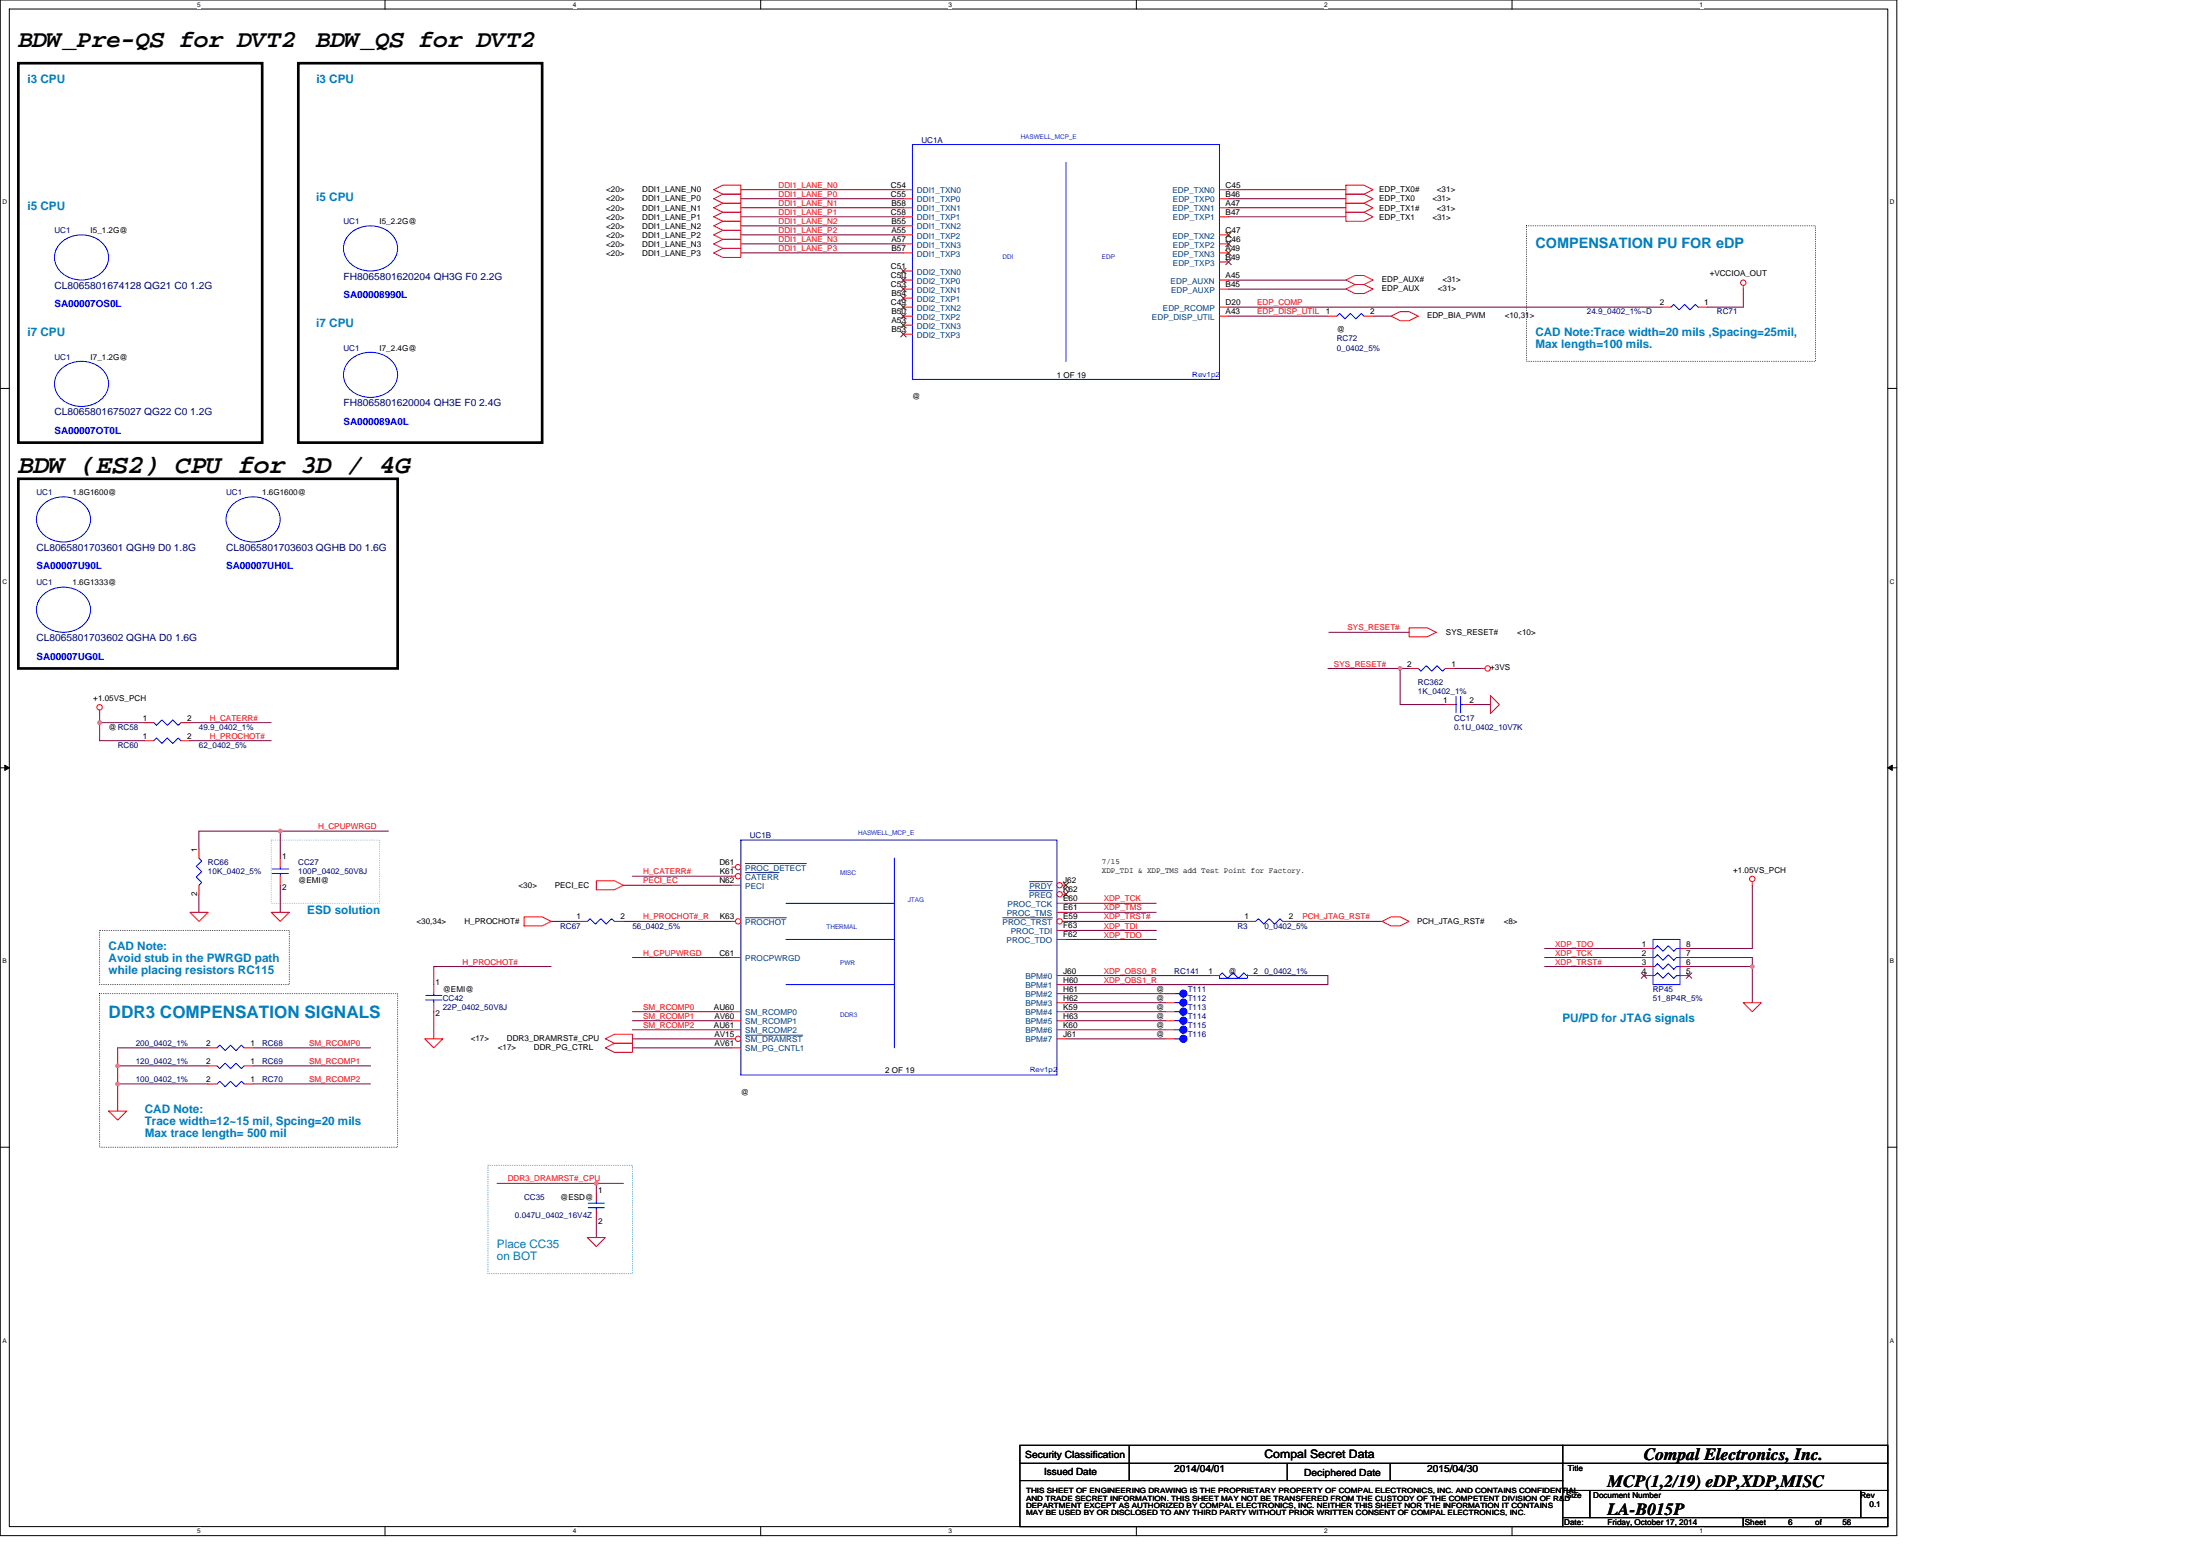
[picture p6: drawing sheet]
<svg xmlns="http://www.w3.org/2000/svg" width="297mm" height="210mm" viewBox="0 0 297 210" stroke-linecap="round" stroke-linejoin="round" font-family="sans-serif">
<path d="M0 0h256.1v207.3h-256.1zM1.3 1.2h253.6v204.9h-253.6z" fill="none" stroke="#000" stroke-width=".14"/>
<g fill="#fff">
<path d="M26.6 .1h.5v1h-.5z"/>
<path d="M26.6 206.2h.5v1h-.5z"/>
</g>
<path d="M52 0v1.2M52 206.1v1.2" fill="none" stroke="#000" stroke-width=".14"/>
<g fill="#fff">
<path d="M77.3 .1h.5v1h-.5z"/>
<path d="M77.3 206.2h.5v1h-.5z"/>
</g>
<path d="M102.7 0v1.2M102.7 206.1v1.2" fill="none" stroke="#000" stroke-width=".14"/>
<g fill="#fff">
<path d="M128.1 .1h.4v1h-.4z"/>
<path d="M128.1 206.2h.4v1h-.4z"/>
</g>
<path d="M153.4 0v1.2M153.4 206.1v1.2" fill="none" stroke="#000" stroke-width=".14"/>
<g fill="#fff">
<path d="M178.8 .1h.5v1h-.5z"/>
<path d="M178.8 206.2h.5v1h-.5z"/>
</g>
<path d="M204.2 0v1.2M204.2 206.1v1.2" fill="none" stroke="#000" stroke-width=".14"/>
<g fill="#fff">
<path d="M229.5 .1h.5v1h-.5z"/>
<path d="M229.5 206.2h.5v1h-.5z"/>
<path d="M.3 26.8h.7v1h-.7z"/>
<path d="M255.2 26.8h.6v1h-.6z"/>
<path d="M.3 78h.7v1h-.7z"/>
<path d="M255.2 78h.6v1h-.6z"/>
</g>
<path d="M0 52.4h1.3M254.9 52.4h1.2" fill="none" stroke="#000" stroke-width=".14"/>
<g fill="#fff">
<path d="M.3 129.3h.6v.9h-.6z"/>
<path d="M255.2 129.3h.6v.9h-.6z"/>
</g>
<path d="M0 103.6h1.3M.6 103.3l.7 .3-.7 .4zM254.9 103.6h1.2M254.9 103.6l.6-.3v.7z" fill="none" stroke="#000" stroke-width=".14"/>
<path d="M.6 103.3l.7 .3-.7 .4zM254.9 103.6l.6-.3v.7z" fill="#000"/>
<g fill="#fff">
<path d="M.3 180.5h.6v.9h-.6z"/>
<path d="M255.2 180.5h.6v.9h-.6z"/>
</g>
<path d="M206.1 30.5h39v18.3h-39zM13.5 125.6h25.6v7.3h-25.6zM13.5 134.1h40.2v20.8h-40.2zM0 154.9h1.3M254.9 154.9h1.2" fill="none" stroke="#000" stroke-width=".14"/>
<path d="M36.6 113.4h14.7v8.5h-14.7z" fill="none" stroke="#8080ff" stroke-width=".14"/>
<path d="M65.9 157.3h19.5v14.6h-19.5z" fill="none" stroke="#0080ff" stroke-width=".14"/>
<path d="M2.5 8.5h32.9v51.2h-32.9zM40.3 8.5h32.9v51.2h-32.9zM2.5 64.6h51.2v25.6h-51.2z" fill="none" stroke="#000" stroke-width=".36"/>
<path d="M13.5 97.5v2.5h6M25.6 100h11M37.8 112.2h14.7M84.2 119.5h14.6M74.4 124.4h3.7M84.2 124.4h14.6M85.4 129.3h13.4M85.4 140.2h13.4M85.4 141.4h13.4" fill="none" stroke="#800040" stroke-width=".14"/>
<circle cx="37.8" cy="112.2" r=".24" fill="#f0f"/>
<circle cx="37.8" cy="112.2" r=".24" fill="none" stroke="#f0f" stroke-width=".14"/>
<path d="M13.5 96.3v1.2h6M25.6 97.5h11M26.9 112.2v2.4M26.9 120.7v2.5" fill="none" stroke="#800040" stroke-width=".14"/>
<circle cx="13.4" cy="97.5" r=".24" fill="#f0f"/>
<circle cx="13.4" cy="97.5" r=".24" fill="none" stroke="#f0f" stroke-width=".14"/>
<path d="M85.4 118.3h13.4M85.4 137.8h13.4M85.4 139h13.4M85.4 136.6h13.4M15.9 141.4v2.5h12.2M28.1 146.3h-12.2v3.7M34.2 143.9h15.8" fill="none" stroke="#800040" stroke-width=".14"/>
<circle cx="15.9" cy="146.3" r=".24" fill="#f0f"/>
<circle cx="15.9" cy="146.3" r=".24" fill="none" stroke="#f0f" stroke-width=".14"/>
<path d="M15.9 143.9v2.4M15.9 141.4h12.2M34.2 146.3h15.8M34.2 141.4h15.8" fill="none" stroke="#800040" stroke-width=".14"/>
<circle cx="15.9" cy="143.9" r=".24" fill="#f0f"/>
<circle cx="15.9" cy="143.9" r=".24" fill="none" stroke="#f0f" stroke-width=".14"/>
<path d="M143.9 134.1h13.4M143.9 135.3h13.4M143.9 136.6h13.4M143.9 137.8h13.4M143.9 139h13.4M143.9 131.7h19.5M179.3 131.7v1.2h-35.4M228.1 130.5h8.5v4.8M228.1 129.3h8.5M143.9 140.2h13.4" fill="none" stroke="#800040" stroke-width=".14"/>
<circle cx="236.6" cy="130.5" r=".24" fill="#f0f"/>
<circle cx="236.6" cy="130.5" r=".24" fill="none" stroke="#f0f" stroke-width=".14"/>
<path d="M26.9 112.2h10.9v3.6M37.8 119.5v3.7M236.6 119.5v8.5h-8.5M169.6 131.7h9.7M208.5 130.5h13.5M208.5 129.3h13.5M208.5 128h13.5M236.6 129.3v1.2M84.2 159.7h-3.7v1.3" fill="none" stroke="#800040" stroke-width=".14"/>
<circle cx="80.5" cy="159.7" r=".24" fill="#f0f"/>
<circle cx="80.5" cy="159.7" r=".24" fill="none" stroke="#f0f" stroke-width=".14"/>
<g fill="none" stroke="#800040" stroke-width=".14">
<path d="M100 32.9h22M100 26.8h22M100 25.6h22M100 30.5h22M100 28h22M100 34.1h22M100 31.7h22M100 29.3h22M165.9 25.6h15.8M165.9 28h15.8M165.9 37.8h15.8M165.9 26.8h15.8"/>
<path d="M165.9 29.3h15.8M165.9 39h15.8M235.4 39v2.5h-4.9M165.9 41.5h58.5M165.9 42.7h13.4M185.4 42.7h2.4M189 95.1h6.1M189 90.2h1.3M196.4 90.2h3.6M198.8 95.1h2.4M58.6 136.6v3.6M74.4 130.5h-15.8v2.4"/>
<path d="M67.1 159.7h13.4M80.5 164.6v2.5"/>
</g>
<circle cx="189" cy="90.2" r=".24" fill="#f0f"/>
<circle cx="189" cy="90.2" r=".24" fill="none" stroke="#f0f" stroke-width=".14"/>
<path d="M179.3 90.2h9.7v4.9M179.4 85.4h10.9M143.9 121.9h12.2M143.9 126.8h12.2M143.9 123.2h12.2M143.9 125.6h12.2M143.9 124.4h24.4M174.4 124.4h12.2" fill="none" stroke="#800040" stroke-width=".14"/>
<g fill="none" stroke="#f00" stroke-width=".14">
<path d="M96.4 25.6l1.2-.6h2.4v1.2h-2.4zM96.4 26.8l1.2-.6h2.4v1.2h-2.4zM96.4 28l1.2-.6h2.4v1.3h-2.4zM96.4 29.3l1.2-.6h2.4v1.2h-2.4zM96.4 30.5l1.2-.6h2.4v1.2h-2.4zM96.4 31.7l1.2-.6h2.4v1.2h-2.4zM96.4 32.9l1.2-.6h2.4v1.2h-2.4zM96.4 34.1l1.2-.6h2.4v1.3h-2.4zM181.7 39l1.2-.6h1.3l1.2 .6-1.2 .6h-1.3zM181.7 37.8l1.2-.6h1.3l1.2 .6-1.2 .6h-1.3zM181.7 26.2h2.5l1.2 .6-1.2 .6h-2.5zM181.7 25h2.5l1.2 .6-1.2 .6h-2.5z"/>
<path d="M181.7 28.7h2.5l1.2 .6-1.2 .6h-2.5zM181.7 27.4h2.5l1.2 .6-1.2 .7h-2.5zM235.4 38.5v.5M187.8 42.7l1.2-.6h1.3l1.2 .6-1.2 .6h-1.3zM13.5 95.8v.5M190.3 84.7h2.4l1.2 .7-1.2 .6h-2.4zM200 90.2h.5M201.2 93.9l1.3 1.2-1.3 1.2zM80.5 118.9h2.5l1.2 .6-1.2 .6h-2.5zM236.6 119v.5M25.6 123.2h2.5l-1.2 1.2zM36.6 123.2h2.5l-1.3 1.2z"/>
<path d="M70.8 123.8h2.4l1.2 .6-1.2 .6h-2.4zM186.6 124.4l1.2-.6h1.2l1.3 .6-1.3 .6h-1.2zM235.4 135.3h2.4l-1.2 1.3zM14.7 150h2.4l-1.2 1.2zM57.3 140.2h2.5l-1.2 1.2zM81.7 140.2l1.3-.6h2.4v1.2h-2.4zM81.7 141.4l1.3-.6h2.4v1.3h-2.4zM79.3 167.1h2.4l-1.2 1.2z"/>
<circle cx="235.4" cy="38.2" r=".36"/>
<circle cx="13.4" cy="95.5" r=".36"/>
<circle cx="200.9" cy="90.2" r=".36"/>
<circle cx="236.6" cy="118.6" r=".36"/>
</g>
<g fill="none" stroke="#000" stroke-width=".14">
<path d="M137.7 195.1h73.3v2.4h-73.3zM137.7 197.5h73.3v2.4h-73.3zM137.7 199.9h73.3v6.2h-73.3zM152.5 195.1v4.8M173.8 197.5v2.4M187.7 197.5v2.4M211 195.1h43.9v2.4h-43.9zM211 197.5h43.9v3.7h-43.9zM211 201.2h3.6v3.7h-3.6zM211 204.9h24.4v1.2h-24.4zM214.6 201.2h36.6v3.7h-36.6zM235.4 204.9h19.5v1.2h-19.5z"/>
<path d="M251.2 201.2h3.7v3.7h-3.7z"/>
</g>
<circle cx="159.8" cy="136.6" r=".49" fill="#00f"/>
<g fill="none" stroke="#00f" stroke-width=".14">
<path d="M191.5 90.2l.3 .4 .8-.7 .7 .7 .7-.7 .8 .7 .3-.4M158.6 136.6h.7"/>
<circle cx="159.8" cy="136.6" r=".49"/>
</g>
<path d="M190.3 90.2h1.2M195.1 90.2h1.3M157.3 136.6h1.3" fill="none" stroke="#f00" stroke-width=".14"/>
<circle cx="159.8" cy="135.3" r=".49" fill="#00f"/>
<g fill="none" stroke="#00f" stroke-width=".14">
<path d="M20.8 100l.3-.4 .8 .8 .7-.8 .7 .8 .8-.8 .3 .4M158.6 135.3h.7"/>
<circle cx="159.8" cy="135.3" r=".49"/>
</g>
<path d="M19.5 100h1.3M24.4 100h1.2M157.3 135.3h1.3" fill="none" stroke="#f00" stroke-width=".14"/>
<circle cx="159.8" cy="140.2" r=".49" fill="#00f"/>
<g fill="none" stroke="#00f" stroke-width=".14">
<path d="M29.3 143.9l.4 .4 .7-.8 .7 .8 .8-.8 .7 .8 .4-.4M158.6 140.2h.7"/>
<circle cx="159.8" cy="140.2" r=".49"/>
</g>
<path d="M28.1 143.9h1.2M33 143.9h1.2M157.3 140.2h1.3" fill="none" stroke="#f00" stroke-width=".14"/>
<circle cx="159.8" cy="139" r=".49" fill="#00f"/>
<g fill="none" stroke="#00f" stroke-width=".14">
<path d="M20.8 97.5l.3 .4 .8-.7 .7 .7 .7-.7 .8 .7 .3-.4M158.6 139h.7M29.3 141.4l.4-.3 .7 .7 .7-.7 .8 .7 .7-.7 .4 .3"/>
<circle cx="159.8" cy="139" r=".49"/>
</g>
<path d="M19.5 97.5h1.3M24.4 97.5h1.2M157.3 139h1.3M28.1 141.4h1.2M33 141.4h1.2" fill="none" stroke="#f00" stroke-width=".14"/>
<circle cx="159.8" cy="137.8" r=".49" fill="#00f"/>
<g fill="none" stroke="#00f" stroke-width=".14">
<path d="M158.6 137.8h.7"/>
<circle cx="159.8" cy="137.8" r=".49"/>
</g>
<path d="M157.3 137.8h1.3" fill="none" stroke="#f00" stroke-width=".14"/>
<circle cx="159.8" cy="134.1" r=".49" fill="#00f"/>
<g fill="none" stroke="#00f" stroke-width=".14">
<path d="M123.2 19.5h41.5v31.7h-41.5zM8.4 32.6a4 4 0 0 1 6 1 2.89 2.89 0 0 1-2 4 3.9 3.9 0 0 1-4.8-1.7 2.69 2.69 0 0 1 .8-3.3zM47.4 31.4a4 4 0 0 1 6 .9 2.89 2.89 0 0 1-2 4 3.9 3.9 0 0 1-4.7-1.6 2.69 2.69 0 0 1 .7-3.3zM143.9 21.9v26.9M180.5 42.7l.4-.4 .7 .7 .7-.7 .8 .7 .7-.7 .4 .4M6 68a4 4 0 0 1 5.9 .9 2.89 2.89 0 0 1-1.9 4 3.9 3.9 0 0 1-4.8-1.6 2.69 2.69 0 0 1 .8-3.3zM31.6 68a4 4 0 0 1 5.9 .9 2.89 2.89 0 0 1-1.9 4 3.9 3.9 0 0 1-4.8-1.6 2.69 2.69 0 0 1 .8-3.3zM6 80.1a4 4 0 0 1 5.9 1 2.89 2.89 0 0 1-1.9 4 3.9 3.9 0 0 1-4.8-1.6 2.69 2.69 0 0 1 .8-3.4zM196.4 95.1h.2M196.6 94v2.2M197.2 94v2.2M197.2 95.1h.4"/>
<path d="M26.9 115.8l.3 .4-.7 .7 .7 .8-.7 .7 .7 .7-.3 .4M36.7 117.9h2.2M36.7 117.3h2.2M37.8 117.1v.2M37.8 117.9v.4M100 113.4h42.7v31.7h-42.7zM120.8 115.8v25.6M106.1 132.9h14.7M106.1 121.9h14.7M106.1 126.8h14.7M158.6 134.1h.7M168.3 131.7l-.4-.4-.7 .8-.7-.8-.7 .8-.8-.8-.3 .4v.4h3.6"/>
<path d="M168.4 131.6v.5M169.5 124.4l.4-.4 .7 .7 .8-.7 .7 .7 .7-.7 .4 .4M29.3 146.3l.4-.3 .7 .7 .7-.7 .8 .7 .7-.7 .4 .3M79.4 163h2.2M79.4 162.4h2.2M80.5 162.2v.2M80.5 163v.4"/>
<circle cx="159.8" cy="134.1" r=".49"/>
</g>
<g fill="none" stroke="#f00" stroke-width=".14">
<path d="M122 39h1.2M122 36.6h1.2M122 37.8h1.2M122 34.1h1.2M122 32.9h1.2M122 31.7h1.2M122 30.5h1.2M122 29.3h1.2M122 28h1.2M122 26.8h1.2M122 25.6h1.2M164.7 37.8h1.2"/>
<path d="M164.7 39h1.2M164.7 35.4h1.2M164.7 34.1h1.2M164.7 32.9h1.2M164.7 31.7h1.2M164.7 29.3h1.2M164.7 28h1.2M164.7 25.6h1.2M164.7 26.8h1.2M122 45.1h1.2M122 43.9h1.2M122 42.7h1.2"/>
<path d="M122 41.5h1.2M122 40.2h1.2M164.7 42.7h1.2M164.7 41.5h1.2M179.3 42.7h1.2M184.2 42.7h1.2M195.1 95.1h1.3M197.6 95.1h1.2M26.9 114.6v1.2M26.9 119.5v1.2M37.8 115.8v1.3M37.8 118.3v1.2"/>
<path d="M157.3 134.1h1.3M163.4 131.7h1.3M168.3 124.4h1.2M168.4 131.7h1.2M173.2 124.4h1.2M28.1 146.3h1.2M33 146.3h1.2M80.5 161v1.2M80.5 163.4v1.2"/>
</g>
<g fill="none" stroke="#804000" stroke-width=".14">
<path d="M121.6 38.7l.7 .7M121.6 36.2l.7 .8M121.6 37.4l.7 .8M121.6 39.9l.7 .7M122.3 38.7l-.7 .7M122.3 36.2l-.7 .8M122.3 37.4l-.7 .8M122.3 39.9l-.7 .7M165.5 35l.7 .7M165.5 33.8l.7 .7M165.5 32.6l.7 .7M165.5 31.3l.7 .8"/>
<path d="M166.2 35l-.7 .7M166.2 33.8l-.7 .7M166.2 32.6l-.7 .7M166.2 31.3l-.7 .8M121.6 44.7l.7 .8M121.6 43.5l.7 .8M121.6 42.3l.7 .8M121.6 41.1l.7 .7M122.3 44.7l-.7 .8M122.3 43.5l-.7 .8M122.3 42.3l-.7 .8M122.3 41.1l-.7 .7"/>
</g>
<circle cx="143.1" cy="120.7" r=".36" fill="#fff"/>
<g fill="none" stroke="#f00" stroke-width=".14">
<path d="M143.4 120.7h.5"/>
<circle cx="143.1" cy="120.7" r=".36"/>
</g>
<path d="M143.6 120.3l.7 .8M144.3 120.3l-.8 .8" fill="none" stroke="#804000" stroke-width=".14"/>
<path d="M139 120.2h3.1" fill="none" stroke="#004080" stroke-width=".14"/>
<circle cx="143.1" cy="119.5" r=".36" fill="#fff"/>
<g fill="none" stroke="#f00" stroke-width=".14">
<path d="M143.4 119.5h.5M142.7 121.9h1.2"/>
<circle cx="143.1" cy="119.5" r=".36"/>
</g>
<path d="M143.6 119.1l.7 .8M144.3 119.1l-.8 .8" fill="none" stroke="#804000" stroke-width=".14"/>
<path d="M139 119h3.1" fill="none" stroke="#004080" stroke-width=".14"/>
<circle cx="143.1" cy="124.4" r=".36" fill="#fff"/>
<g fill="none" stroke="#f00" stroke-width=".14">
<path d="M143.4 124.4h.5"/>
<circle cx="143.1" cy="124.4" r=".36"/>
</g>
<path d="M135.4 123.9h6.7" fill="none" stroke="#004080" stroke-width=".14"/>
<circle cx="99.7" cy="124.4" r=".36" fill="#fff"/>
<g fill="none" stroke="#f00" stroke-width=".14">
<path d="M98.8 124.4h.5M98.8 129.3h1.2"/>
<circle cx="99.7" cy="124.4" r=".36"/>
</g>
<path d="M100.6 123.9h5.6" fill="none" stroke="#004080" stroke-width=".14"/>
<circle cx="99.7" cy="118.3" r=".36" fill="#fff"/>
<g fill="none" stroke="#f00" stroke-width=".14">
<path d="M98.8 118.3h.5M98.8 119.5h1.2"/>
<circle cx="99.7" cy="118.3" r=".36"/>
</g>
<path d="M100.6 117.8h4.6" fill="none" stroke="#004080" stroke-width=".14"/>
<circle cx="99.7" cy="117.1" r=".36" fill="#fff"/>
<g fill="none" stroke="#f00" stroke-width=".14">
<path d="M98.8 117.1h.5M98.8 136.6h1.2M98.8 137.8h1.2M98.8 139h1.2M142.7 123.2h1.2M142.7 125.6h1.2M142.7 126.8h1.2M142.7 131.7h1.2M142.7 134.1h1.2M142.7 132.9h1.2M142.7 135.3h1.2M142.7 139h1.2"/>
<path d="M142.7 137.8h1.2M142.7 136.6h1.2M98.8 141.4h1.2M142.7 140.2h1.2"/>
<circle cx="99.7" cy="117.1" r=".36"/>
</g>
<path d="M100.6 116.6h8.3" fill="none" stroke="#004080" stroke-width=".14"/>
<circle cx="99.7" cy="140.2" r=".36" fill="#fff"/>
<g fill="none" stroke="#f00" stroke-width=".14">
<path d="M224.4 41.5h1.2M229.3 41.5h1.2M58.6 132.9v1.2M58.6 135.3v1.3M78.1 124.4h1.2M83 124.4h1.2M222 128h1.2M222 129.3h1.2M222 130.5h1.2M222 131.7h1.2M226.8 128h1.3M226.8 129.3h1.3"/>
<path d="M226.8 130.5h1.3M226.8 131.7h1.3M98.8 140.2h.5"/>
<circle cx="99.7" cy="140.2" r=".36"/>
</g>
<path d="M100.6 139.7h7.8" fill="none" stroke="#004080" stroke-width=".14"/>
<g fill="none" stroke="#00f" stroke-width=".14">
<path d="M8.4 49.7a4 4 0 0 1 6 .9 2.89 2.89 0 0 1-2 4 3.9 3.9 0 0 1-4.8-1.6 2.69 2.69 0 0 1 .8-3.3zM47.4 48.4a4 4 0 0 1 6 1 2.89 2.89 0 0 1-2 4 3.9 3.9 0 0 1-4.7-1.6 2.69 2.69 0 0 1 .7-3.4zM225.6 41.5l.4-.4 .7 .7 .7-.7 .8 .7 .7-.7 .4 .4M57.5 135h2.2M57.5 134.4h2.2M58.6 134.1v.3M58.6 135v.3M79.3 124.4l.4-.4 .7 .7 .7-.7 .8 .7 .7-.7 .4 .4M223.2 131.7h.2l.4-.4 .7 .8 .8-.8 .7 .8 .4-.4h.4M223.2 129.3h.2l.4-.4 .7 .7 .8-.7 .7 .7 .4-.3h.4M223.2 126.8h3.6v6.1h-3.6zM223.8 127.7l-.1 .1"/>
<path d="M223.8 128.9l-.1 .1M223.8 130.1l-.1 .1M226.8 128h-.4l-.4 .4-.7-.7-.8 .7-.7-.7-.4 .3h-.2M226.8 130.5h-.4l-.4 .3-.7-.7-.8 .7-.7-.7-.4 .4h-.2"/>
</g>
<path d="M221.6 131.3l.7 .8M222.3 131.3l-.7 .8M227.7 131.3l.7 .8M228.4 131.3l-.7 .8" fill="none" stroke="#804000" stroke-width=".14"/>
<circle cx="37.8" cy="112.2" r=".24" fill="#f0f"/>
<circle cx="37.8" cy="112.2" r=".24" fill="none" stroke="#f0f" stroke-width=".14"/>
<circle cx="13.4" cy="97.5" r=".24" fill="#f0f"/>
<circle cx="13.4" cy="97.5" r=".24" fill="none" stroke="#f0f" stroke-width=".14"/>
<circle cx="15.9" cy="146.3" r=".24" fill="#f0f"/>
<circle cx="15.9" cy="146.3" r=".24" fill="none" stroke="#f0f" stroke-width=".14"/>
<circle cx="15.9" cy="143.9" r=".24" fill="#f0f"/>
<circle cx="15.9" cy="143.9" r=".24" fill="none" stroke="#f0f" stroke-width=".14"/>
<circle cx="236.6" cy="130.5" r=".24" fill="#f0f"/>
<circle cx="236.6" cy="130.5" r=".24" fill="none" stroke="#f0f" stroke-width=".14"/>
<circle cx="80.5" cy="159.7" r=".24" fill="#f0f"/>
<circle cx="80.5" cy="159.7" r=".24" fill="none" stroke="#f0f" stroke-width=".14"/>
<circle cx="189" cy="90.2" r=".24" fill="#f0f"/>
<circle cx="189" cy="90.2" r=".24" fill="none" stroke="#f0f" stroke-width=".14"/>
<text font-size="3.5" x="2.5" y="63.9">BDW (ES2) CPU for 3D / 4G</text>
<g font-size="3.3">
<text x="2.5" y="6.4">BDW_Pre-QS for DVT2</text>
<text x="42.7" y="6.4">BDW_QS for DVT2</text>
</g>
<text font-size="2.3" fill="#0080c0" x="14.7" y="137.4">DDR3 COMPENSATION SIGNALS</text>
<g font-size="2.3">
<text x="221.9" y="197.1">Compal Electronics, Inc.</text>
<text x="217.1" y="200.8">MCP(1,2/19) eDP,XDP,MISC</text>
<text x="217.1" y="204.4">LA-B015P</text>
</g>
<text font-size="1.9" fill="#0080c0" x="207.3" y="33.5">COMPENSATION PU FOR eDP</text>
<g font-size="1.6" fill="#0080c0">
<text x="3.7" y="11.2">i3 CPU</text>
<text x="42.7" y="11.2">i3 CPU</text>
<text x="3.7" y="28.3">i5 CPU</text>
<text x="42.7" y="27.1">i5 CPU</text>
<text x="3.7" y="45.4">i7 CPU</text>
<text x="42.7" y="44.1">i7 CPU</text>
<text x="207.3" y="45.4">CAD Note:Trace width=20 mils ,Spacing=25mil,</text>
<text x="207.3" y="47">Max length=100 mils.</text>
<text x="41.5" y="123.4">ESD solution</text>
<text x="14.7" y="128.3">CAD Note:</text>
<text x="14.7" y="129.9">Avoid stub in the PWRGD path</text>
<text x="14.7" y="131.5">while placing resistors RC115</text>
<text x="211" y="138">PU/PD for JTAG signals</text>
<text x="19.5" y="150.2">CAD Note:</text>
<text x="19.5" y="151.8">Trace width=12~15 mil, Spcing=20 mils</text>
<text x="19.5" y="153.5">Max trace length= 500 mil</text>
<text x="67.1" y="168.4">Place CC35</text>
<text x="67.1" y="170.1">on BOT</text>
</g>
<text font-size="1.6" x="170.7" y="196.9">Compal Secret Data</text>
<g font-size="1.3" fill="#000080">
<text x="7.4" y="39">CL8065801674128 QG21 C0 1.2G</text>
<text x="46.4" y="37.8">FH8065801620204 QH3G F0 2.2G</text>
<text x="7.4" y="56.1">CL8065801675027 QG22 C0 1.2G</text>
<text x="46.4" y="54.8">FH8065801620004 QH3E F0 2.4G</text>
<text x="4.9" y="74.4">CL8065801703601 QGH9 D0 1.8G</text>
<text x="30.5" y="74.4">CL8065801703603 QGHB D0 1.6G</text>
<text x="4.9" y="86.5">CL8065801703602 QGHA D0 1.6G</text>
</g>
<g font-size="1.3" fill="#00f">
<text x="7.4" y="41.5">SA00007OS0L</text>
<text x="46.4" y="40.3">SA00008990L</text>
<text x="7.4" y="58.5">SA00007OT0L</text>
<text x="46.4" y="57.3">SA000089A0L</text>
<text x="4.9" y="76.8">SA00007U90L</text>
<text x="30.5" y="76.8">SA00007UH0L</text>
<text x="4.9" y="89">SA00007UG0L</text>
</g>
<g font-size="1.3">
<text x="138.4" y="196.8">Security Classification</text>
<text x="141" y="199.1">Issued Date</text>
<text x="158.5" y="198.7">2014/04/01</text>
<text x="176.1" y="199.2">Deciphered Date</text>
<text x="192.7" y="198.7">2015/04/30</text>
</g>
<g font-size="1.1" fill="#000080">
<text x="124.4" y="19.3">UC1A</text>
<text x="7.4" y="31.5">UC1</text>
<text x="46.4" y="30.2">UC1</text>
<text x="46.4" y="47.3">UC1</text>
<text x="180.5" y="46.1">RC72</text>
<text x="180.5" y="47.3">0_0402_5%</text>
<text x="214.3" y="42.4">24.9_0402_1%~D</text>
<text x="231.8" y="42.4">RC71</text>
<text x="7.4" y="48.5">UC1</text>
<text x="4.9" y="66.8">UC1</text>
<text x="30.5" y="66.8">UC1</text>
<text x="4.9" y="79">UC1</text>
<text x="191.5" y="92.4">RC362</text>
<text x="191.5" y="93.6">1K_0402_1%</text>
<text x="15.9" y="101">RC60</text>
<text x="26.9" y="101">62_0402_5%</text>
<text x="26.9" y="98.5">49.9_0402_1%</text>
<text x="196.3" y="97.3">CC17</text>
<text x="196.3" y="98.5">0.1U_0402_10V7K</text>
<text x="101.2" y="113.2">UC1B</text>
<text x="28.1" y="116.8">RC66</text>
<text x="28.1" y="118">10K_0402_5%</text>
<text x="40.3" y="116.8">CC27</text>
<text x="40.3" y="118">100P_0402_50V8J</text>
<text x="75.6" y="125.3">RC67</text>
<text x="85.4" y="125.3">56_0402_5%</text>
<text x="167.1" y="125.3">R3</text>
<text x="170.7" y="125.3">0_0402_5%</text>
<text x="158.5" y="131.4">RC141</text>
<text x="170.7" y="131.4">0_0402_1%</text>
<text x="59.8" y="135.1">CC42</text>
<text x="59.8" y="136.3">22P_0402_50V8J</text>
<text x="160.4" y="136.3">T113</text>
<text x="160.4" y="135.1">T112</text>
<text x="160.4" y="137.5">T114</text>
<text x="160.4" y="133.9">T111</text>
<text x="223.2" y="133.9">RP45</text>
<text x="223.2" y="135.1">51_8P4R_5%</text>
<text x="18.3" y="143.6">120_0402_1%</text>
<text x="18.3" y="141.2">200_0402_1%</text>
<text x="35.4" y="143.6">RC69</text>
<text x="35.4" y="141.2">RC68</text>
<text x="160.4" y="140">T116</text>
<text x="160.4" y="138.8">T115</text>
<text x="18.3" y="146.1">100_0402_1%</text>
<text x="35.4" y="146.1">RC70</text>
<text x="70.8" y="161.9">CC35</text>
<text x="69.5" y="164.4">0.047U_0402_16V4Z</text>
</g>
<g font-size="1.1">
<text x="81.8" y="26">&lt;20&gt;</text>
<text x="81.8" y="27.2">&lt;20&gt;</text>
<text x="81.8" y="28.4">&lt;20&gt;</text>
<text x="81.8" y="29.6">&lt;20&gt;</text>
<text x="86.7" y="26">DDI1_LANE_N0</text>
<text x="86.7" y="27.2">DDI1_LANE_P0</text>
<text x="86.7" y="28.4">DDI1_LANE_N1</text>
<text x="86.7" y="29.6">DDI1_LANE_P1</text>
<text x="120.3" y="29">C58</text>
<text x="120.3" y="26.6">C55</text>
<text x="120.3" y="25.4">C54</text>
<text x="120.4" y="27.8">B58</text>
<text x="165.5" y="29">B47</text>
<text x="165.5" y="26.6">B46</text>
<text x="165.5" y="27.8">A47</text>
<text x="165.5" y="25.4">C45</text>
<text x="186.2" y="27.2">EDP_TX0</text>
<text x="186.2" y="26">EDP_TX0#</text>
<text x="186.2" y="29.6">EDP_TX1</text>
<text x="186.2" y="28.4">EDP_TX1#</text>
<text x="193.4" y="27.2">&lt;31&gt;</text>
<text x="193.4" y="29.6">&lt;31&gt;</text>
<text x="194" y="26">&lt;31&gt;</text>
<text x="194" y="28.4">&lt;31&gt;</text>
<text x="12.2" y="31.5">I5_1.2G@</text>
<text x="51.2" y="30.2">I5_2.2G@</text>
<text x="81.8" y="30.9">&lt;20&gt;</text>
<text x="81.8" y="32.1">&lt;20&gt;</text>
<text x="81.8" y="33.3">&lt;20&gt;</text>
<text x="81.8" y="34.5">&lt;20&gt;</text>
<text x="86.7" y="30.9">DDI1_LANE_N2</text>
<text x="86.7" y="32.1">DDI1_LANE_P2</text>
<text x="86.7" y="33.3">DDI1_LANE_N3</text>
<text x="86.7" y="34.5">DDI1_LANE_P3</text>
<text x="120.4" y="33.9">B57</text>
<text x="120.4" y="32.7">A57</text>
<text x="120.4" y="31.5">A55</text>
<text x="120.4" y="30.2">B55</text>
<text x="165.5" y="35.1">B49</text>
<text x="165.5" y="32.7">C46</text>
<text x="165.5" y="33.9">A49</text>
<text x="165.5" y="31.5">C47</text>
<text x="120.3" y="41.2">C49</text>
<text x="120.3" y="38.8">C53</text>
<text x="120.3" y="36.3">C51</text>
<text x="120.3" y="37.5">C50</text>
<text x="120.4" y="40">B54</text>
<text x="165.5" y="37.5">A45</text>
<text x="165.5" y="41.2">D20</text>
<text x="165.5" y="38.8">B45</text>
<text x="186.6" y="39.3">EDP_AUX</text>
<text x="186.6" y="38">EDP_AUX#</text>
<text x="194.1" y="39.3">&lt;31&gt;</text>
<text x="194.7" y="38">&lt;31&gt;</text>
<text x="224.1" y="41.2">2</text>
<text x="230.1" y="41.2">1</text>
<text x="230.8" y="37.3">+VCCIOA_OUT</text>
<text x="51.2" y="47.3">I7_2.4G@</text>
<text x="120.4" y="44.9">B53</text>
<text x="120.4" y="43.6">A53</text>
<text x="120.4" y="42.4">B50</text>
<text x="165.5" y="42.4">A43</text>
<text x="179" y="42.4">1</text>
<text x="180.5" y="44.9">@</text>
<text x="185" y="42.4">2</text>
<text x="192.7" y="42.9">EDP_BIA_PWM</text>
<text x="203.2" y="42.9">&lt;10,31&gt;</text>
<text x="12.2" y="48.5">I7_1.2G@</text>
<text x="123.2" y="53.9">@</text>
<text x="142.7" y="51">1 OF 19</text>
<text x="9.8" y="66.8">1.8G1600@</text>
<text x="35.4" y="66.8">1.6G1600@</text>
<text x="9.8" y="79">1.6G1333@</text>
<text x="190" y="90">2</text>
<text x="195.2" y="85.7">SYS_RESET#</text>
<text x="196" y="90">1</text>
<text x="204.9" y="85.7">&lt;10&gt;</text>
<text x="12.6" y="94.6">+1.05VS_PCH</text>
<text x="194.9" y="94.8">1</text>
<text x="198.4" y="94.8">2</text>
<text x="201.2" y="90.5">+3VS</text>
<text x="14.7" y="98.5">@RC58</text>
<text x="19.3" y="99.7">1</text>
<text x="19.3" y="97.3">1</text>
<text x="25.3" y="99.7">2</text>
<text x="25.3" y="97.3">2</text>
<text x="26.6" y="115" transform="rotate(-90 26.6 115)">1</text>
<text x="38.1" y="116">1</text>
<text x="40.3" y="119.2">@EMI@</text>
<text x="70" y="119.9">&lt;30&gt;</text>
<text x="74.9" y="119.9">PECI_EC</text>
<text x="97.1" y="116.8">D61</text>
<text x="97.1" y="119.2">N62</text>
<text x="97.2" y="118">K61</text>
<text x="143.5" y="119.2">J62</text>
<text x="148.8" y="116.7">7/15</text>
<text x="148.8" y="117.8">XDP_TDI &amp; XDP_TMS add Test Point for Factory.</text>
<text x="234" y="117.8">+1.05VS_PCH</text>
<text x="26.6" y="120.9" transform="rotate(-90 26.6 120.9)">2</text>
<text x="38.1" y="120.1">2</text>
<text x="56.2" y="124.7">&lt;30,34&gt;</text>
<text x="62.7" y="124.7">H_PROCHOT#</text>
<text x="77.8" y="124.1">1</text>
<text x="83.8" y="124.1">2</text>
<text x="97.2" y="124.1">K63</text>
<text x="143.5" y="122.9">E61</text>
<text x="143.5" y="125.3">F63</text>
<text x="143.5" y="121.7">E60</text>
<text x="143.5" y="120.5">K62</text>
<text x="143.5" y="124.1">E59</text>
<text x="168" y="124.1">1</text>
<text x="174" y="124.1">2</text>
<text x="191.3" y="124.7">PCH_JTAG_RST#</text>
<text x="203" y="124.7">&lt;8&gt;</text>
<text x="97.1" y="129">C61</text>
<text x="143.5" y="131.4">J60</text>
<text x="143.5" y="126.5">F62</text>
<text x="163.2" y="131.4">1</text>
<text x="165.9" y="131.4">@</text>
<text x="169.3" y="131.4">2</text>
<text x="221.7" y="127.8">1</text>
<text x="221.7" y="129">2</text>
<text x="221.7" y="130.2">3</text>
<text x="221.7" y="131.4">4</text>
<text x="227.7" y="127.8">8</text>
<text x="227.7" y="129">7</text>
<text x="227.7" y="130.2">6</text>
<text x="227.7" y="131.4">5</text>
<text x="58.8" y="133">1</text>
<text x="58.8" y="137.2">2</text>
<text x="59.8" y="133.9">@EMI@</text>
<text x="96.4" y="136.3">AU60</text>
<text x="96.5" y="137.5">AV60</text>
<text x="143.5" y="133.9">H61</text>
<text x="143.5" y="132.6">H60</text>
<text x="143.5" y="135.1">H62</text>
<text x="143.5" y="137.5">H63</text>
<text x="143.5" y="136.3">K59</text>
<text x="156.1" y="136.3">@</text>
<text x="156.1" y="135.1">@</text>
<text x="156.1" y="137.5">@</text>
<text x="156.1" y="133.9">@</text>
<text x="27.8" y="143.6">2</text>
<text x="27.8" y="141.2">2</text>
<text x="33.8" y="143.6">1</text>
<text x="33.8" y="141.2">1</text>
<text x="63.6" y="140.6">&lt;17&gt;</text>
<text x="67.2" y="141.8">&lt;17&gt;</text>
<text x="68.4" y="140.6">DDR3_DRAMRST#_CPU</text>
<text x="72.1" y="141.8">DDR_PG_CTRL</text>
<text x="96.4" y="138.7">AU61</text>
<text x="96.5" y="140">AV15</text>
<text x="96.5" y="141.2">AV61</text>
<text x="143.5" y="140">J61</text>
<text x="143.5" y="138.7">K60</text>
<text x="156.1" y="140">@</text>
<text x="156.1" y="138.8">@</text>
<text x="27.8" y="146.1">2</text>
<text x="33.8" y="146.1">1</text>
<text x="100" y="147.8">@</text>
<text x="119.5" y="144.8">2 OF 19</text>
<text x="75.6" y="161.9">@ESD@</text>
<text x="80.8" y="161.1">1</text>
<text x="80.8" y="165.2">2</text>
<text x="211.4" y="202.2">Size</text>
<text x="211.7" y="198.6">Title</text>
<text x="215.1" y="202.2">Document Number</text>
<text x="251.2" y="202.2">Rev</text>
<text x="252.4" y="203.4">0.1</text>
<text x="211.2" y="205.8">Date:</text>
<text x="217.1" y="205.8">Friday, October 17, 2014</text>
<text x="235.6" y="205.8">Sheet</text>
<text x="241.4" y="205.8">6</text>
<text x="245.1" y="205.8">of</text>
<text x="248.8" y="205.8">56</text>
</g>
<g font-size="1.1" fill="#f00">
<text x="105.1" y="26.6">DDI1_LANE_P0</text>
<text x="105.1" y="25.4">DDI1_LANE_N0</text>
<text x="105.1" y="27.8">DDI1_LANE_N1</text>
<text x="105.1" y="29">DDI1_LANE_P1</text>
<text x="105.1" y="32.7">DDI1_LANE_N3</text>
<text x="105.1" y="30.2">DDI1_LANE_N2</text>
<text x="105.1" y="33.9">DDI1_LANE_P3</text>
<text x="105.1" y="31.5">DDI1_LANE_P2</text>
<text x="169.7" y="41.2">EDP_COMP</text>
<text x="169.7" y="42.4">EDP_DISP_UTIL</text>
<text x="180.1" y="90">SYS_RESET#</text>
<text x="181.9" y="85.1">SYS_RESET#</text>
<text x="28.3" y="99.7">H_PROCHOT#</text>
<text x="28.3" y="97.3">H_CATERR#</text>
<text x="43" y="111.9">H_CPUPWRGD</text>
<text x="86.8" y="119.2">PECI_EC</text>
<text x="86.8" y="118">H_CATERR#</text>
<text x="86.8" y="124.1">H_PROCHOT#_R</text>
<text x="149" y="121.7">XDP_TCK</text>
<text x="149" y="124.1">XDP_TRST#</text>
<text x="149" y="122.9">XDP_TMS</text>
<text x="149" y="125.3">XDP_TDI</text>
<text x="175.8" y="124.1">PCH_JTAG_RST#</text>
<text x="62.5" y="130.2">H_PROCHOT#</text>
<text x="86.8" y="129">H_CPUPWRGD</text>
<text x="149" y="131.4">XDP_OBS0_R</text>
<text x="149" y="126.6">XDP_TDO</text>
<text x="210" y="130.2">XDP_TRST#</text>
<text x="210" y="129">XDP_TCK</text>
<text x="210" y="127.8">XDP_TDO</text>
<text x="86.8" y="137.5">SM_RCOMP1</text>
<text x="86.8" y="136.3">SM_RCOMP0</text>
<text x="149" y="132.7">XDP_OBS1_R</text>
<text x="41.7" y="143.6">SM_RCOMP1</text>
<text x="41.7" y="141.2">SM_RCOMP0</text>
<text x="86.8" y="138.7">SM_RCOMP2</text>
<text x="41.7" y="146.1">SM_RCOMP2</text>
<text x="68.6" y="159.5">DDR3_DRAMRST#_CPU</text>
</g>
<g font-size="1.1" fill="#004080">
<text x="123.8" y="29.8">DDI1_TXP1</text>
<text x="123.8" y="28.5">DDI1_TXN1</text>
<text x="123.8" y="27.3">DDI1_TXP0</text>
<text x="123.8" y="26.1">DDI1_TXN0</text>
<text x="158.3" y="28.5">EDP_TXN1</text>
<text x="158.3" y="26.1">EDP_TXN0</text>
<text x="158.4" y="29.8">EDP_TXP1</text>
<text x="158.4" y="27.3">EDP_TXP0</text>
<text x="123.8" y="34.6">DDI1_TXP3</text>
<text x="123.8" y="33.4">DDI1_TXN3</text>
<text x="123.8" y="32.2">DDI1_TXP2</text>
<text x="123.8" y="31">DDI1_TXN2</text>
<text x="158.3" y="34.6">EDP_TXN3</text>
<text x="158.3" y="32.2">EDP_TXN2</text>
<text x="158.4" y="35.9">EDP_TXP3</text>
<text x="158.4" y="33.4">EDP_TXP2</text>
<text x="123.8" y="41.9">DDI2_TXN2</text>
<text x="123.8" y="39.5">DDI2_TXN1</text>
<text x="123.8" y="37.1">DDI2_TXN0</text>
<text x="123.8" y="38.3">DDI2_TXP0</text>
<text x="123.8" y="40.7">DDI2_TXP1</text>
<text x="157" y="41.9">EDP_RCOMP</text>
<text x="158.1" y="38.3">EDP_AUXN</text>
<text x="158.1" y="39.5">EDP_AUXP</text>
<text x="123.8" y="45.6">DDI2_TXP3</text>
<text x="123.8" y="44.4">DDI2_TXN3</text>
<text x="123.8" y="43.2">DDI2_TXP2</text>
<text x="155.5" y="43.2">EDP_DISP_UTIL</text>
<text x="100.6" y="118.8">CATERR</text>
<text x="100.6" y="120">PECI</text>
<text x="100.6" y="117.5">PROC_DETECT</text>
<text x="139" y="120">PRDY</text>
<text x="100.6" y="124.9">PROCHOT</text>
<text x="135.4" y="124.9">PROC_TRST</text>
<text x="135.9" y="123.6">PROC_TMS</text>
<text x="136" y="122.4">PROC_TCK</text>
<text x="138.9" y="121.2">PREQ</text>
<text x="100.6" y="129.7">PROCPWRGD</text>
<text x="135.9" y="127.3">PROC_TDO</text>
<text x="136.5" y="126.1">PROC_TDI</text>
<text x="100.6" y="137">SM_RCOMP0</text>
<text x="138.4" y="132.2">BPM#0</text>
<text x="138.4" y="134.6">BPM#2</text>
<text x="138.4" y="133.4">BPM#1</text>
<text x="138.4" y="135.8">BPM#3</text>
<text x="138.4" y="137">BPM#4</text>
<text x="100.6" y="138.3">SM_RCOMP1</text>
<text x="100.6" y="139.5">SM_RCOMP2</text>
<text x="100.6" y="141.9">SM_PG_CNTL1</text>
<text x="100.6" y="140.7">SM_DRAMRST</text>
<text x="138.4" y="140.7">BPM#7</text>
<text x="138.4" y="139.5">BPM#6</text>
<text x="138.4" y="138.3">BPM#5</text>
</g>
<g font-size="1" fill="#00f">
<text x="161" y="50.9">Rev1p2</text>
<text x="139" y="144.7">Rev1p2</text>
</g>
<g font-size="1">
<text x="138.5" y="202.6">AND TRADE SECRET INFORMATION. THIS SHEET MAY NOT BE TRANSFERED FROM THE CUSTODY OF THE COMPETENT DIVISION OF R&amp;D</text>
<text x="138.5" y="203.6">DEPARTMENT EXCEPT AS AUTHORIZED BY COMPAL ELECTRONICS, INC. NEITHER THIS SHEET NOR THE INFORMATION IT CONTAINS</text>
<text x="138.5" y="201.5">THIS SHEET OF ENGINEERING DRAWING IS THE PROPRIETARY PROPERTY OF COMPAL ELECTRONICS, INC. AND CONTAINS CONFIDENTIAL</text>
<text x="138.5" y="204.6">MAY BE USED BY OR DISCLOSED TO ANY THIRD PARTY WITHOUT PRIOR WRITTEN CONSENT OF COMPAL ELECTRONICS, INC.</text>
</g>
<g font-size=".9">
<text x="26.6" y=".9">5</text>
<text x="77.3" y=".9">4</text>
<text x="128" y=".9">3</text>
<text x="178.8" y=".9">2</text>
<text x="229.5" y=".9">1</text>
<text x=".3" y="27.6">D</text>
<text x="255.2" y="27.6">D</text>
<text x=".3" y="78.8">C</text>
<text x="255.2" y="78.8">C</text>
<text x=".3" y="130">B</text>
<text x="255.2" y="130">B</text>
<text x=".3" y="181.2">A</text>
<text x="255.2" y="181.2">A</text>
<text x="26.6" y="206.9">5</text>
<text x="77.3" y="206.9">4</text>
<text x="128" y="206.9">3</text>
<text x="178.8" y="206.9">2</text>
<text x="229.5" y="206.9">1</text>
</g>
<g font-size=".9" fill="#00f">
<text x="137.8" y="18.8">HASWELL_MCP_E</text>
<text x="135.4" y="34.9">DDI</text>
<text x="148.8" y="34.9">EDP</text>
<text x="115.9" y="112.7">HASWELL_MCP_E</text>
<text x="113.4" y="118.1">MISC</text>
<text x="111.6" y="125.4">THERMAL</text>
<text x="122.6" y="121.7">JTAG</text>
<text x="113.4" y="130.3">PWR</text>
<text x="113.4" y="137.3">DDR3</text>
</g>
</svg>
